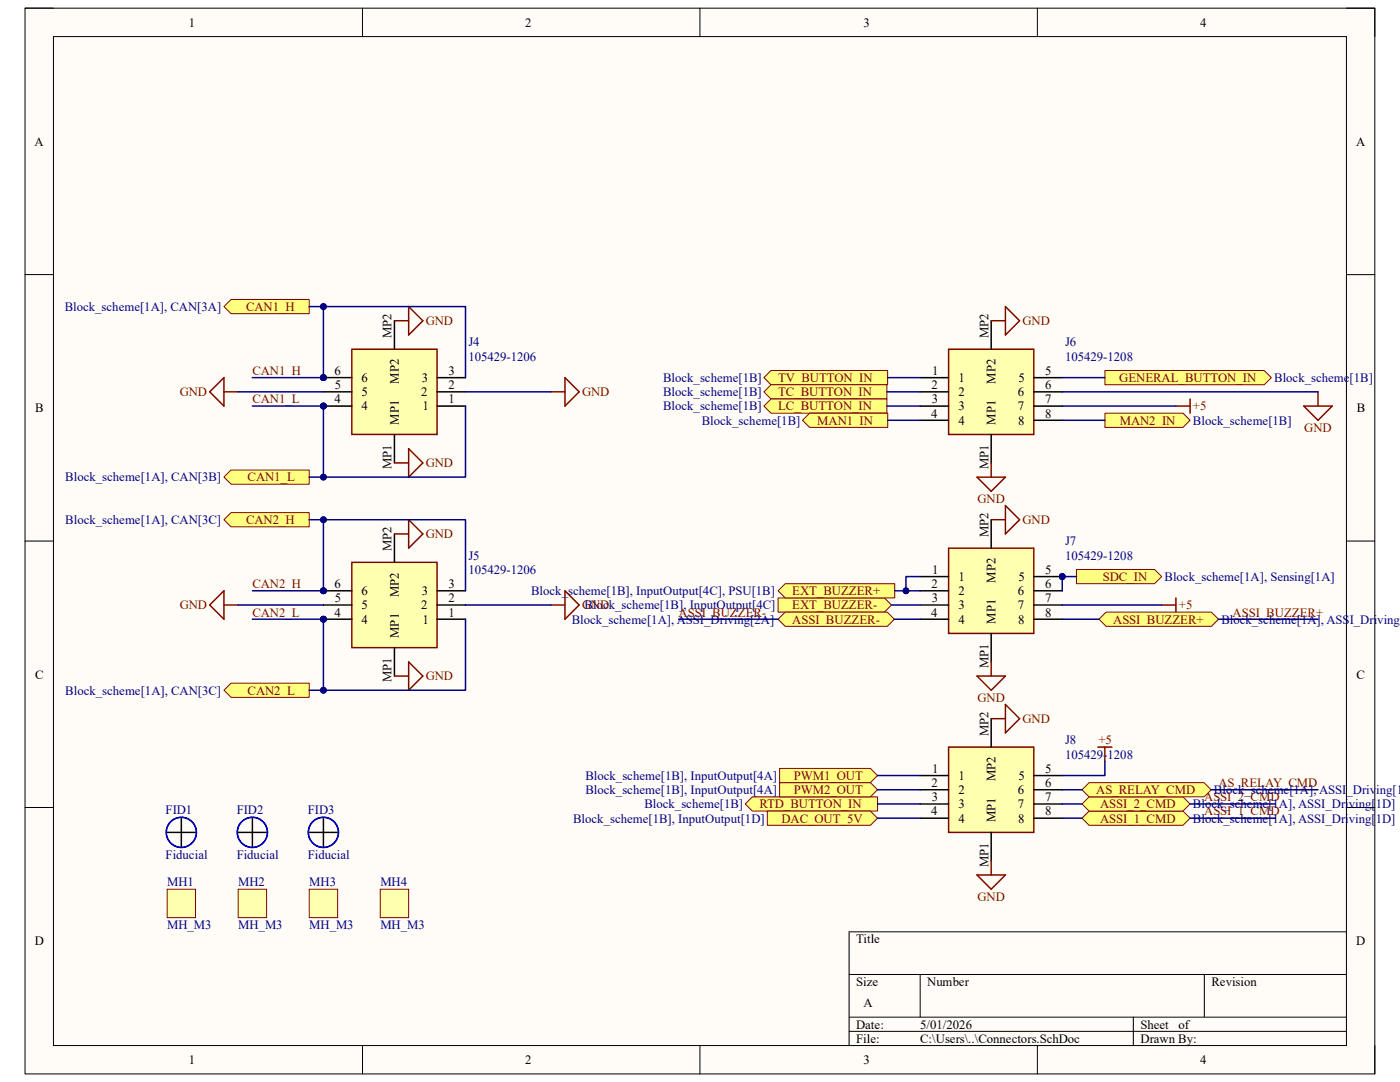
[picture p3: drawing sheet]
<svg xmlns="http://www.w3.org/2000/svg" width="279mm" height="216mm" viewBox="0 0 279 216" stroke-linecap="round" stroke-linejoin="round" font-family="sans-serif">
<path d="M5 1.6h269.4v212.7h-269.4z" fill-rule="evenodd" fill="#fffcf8"/>
<path d="M5 1.6h269.4v212.7h-269.4z" fill="none" stroke="#000" stroke-width=".2"/>
<path d="M10.7 7.3h258v201.3h-258z" fill-rule="evenodd" fill="#fffcf8"/>
<g fill="none" stroke="#000" stroke-width=".2">
<path d="M5 1.6h5.7M10.7 7.3h258v201.3h-258zM72.3 1.6v5.7M139.7 1.6v5.7M207 1.6v5.7M268.7 1.6h5.7v5.7M5 54.8h5.7M268.7 54.8h5.7M5 108h5.7M268.7 108h5.7M5 161.1h5.7M268.7 161.1h5.7"/>
<path d="M169.5 194.4h99.2M183.6 194.4v8.6M240.3 194.4v8.6M268.7 185.9h-99.2v22.7M72.3 208.6v5.7M139.7 208.6v5.7M169.5 203h99.2M169.5 205.8h99.2M207 208.6v5.7M226.2 203v5.6M274.4 208.6v5.7"/>
</g>
<path d="M33.4 166.1h5.6M36.2 163.3v5.6M47.5 166.1h5.7M50.4 163.3v5.6M61.7 166.1h5.7M64.5 163.3v5.6" fill="none" stroke="#000" stroke-width=".3"/>
<g fill="none" stroke="#00f" stroke-width=".3">
<circle cx="36.2" cy="166.1" r="3"/>
<circle cx="50.4" cy="166.1" r="3"/>
<circle cx="64.5" cy="166.1" r="3"/>
</g>
<path d="M219.1 149.1h2.8M220.5 149.1v2.8" fill="none" stroke="#800000" stroke-width=".3"/>
<path d="M148.7 160.4l1.4-1.4h25v2.8h-25z" fill-rule="evenodd" fill="#ffff80"/>
<path d="M148.7 160.4l1.4-1.4h25v2.8h-25z" fill="none" stroke="#800000" stroke-width=".2"/>
<path d="M155.6 156.2h18.1l1.4 1.4-1.4 1.4h-18.1z" fill-rule="evenodd" fill="#ffff80"/>
<path d="M155.6 156.2h18.1l1.4 1.4-1.4 1.4h-18.1z" fill="none" stroke="#800000" stroke-width=".2"/>
<path d="M155.6 153.3h18.1l1.4 1.4-1.4 1.5h-18.1z" fill-rule="evenodd" fill="#ffff80"/>
<path d="M155.6 153.3h18.1l1.4 1.4-1.4 1.5h-18.1z" fill="none" stroke="#800000" stroke-width=".2"/>
<path d="M153.1 161.8h20.6l1.4 1.5-1.4 1.4h-20.6z" fill-rule="evenodd" fill="#ffff80"/>
<path d="M153.1 161.8h20.6l1.4 1.5-1.4 1.4h-20.6z" fill="none" stroke="#800000" stroke-width=".2"/>
<circle cx="212" cy="115.1" r=".57" fill="#000080"/>
<circle cx="212" cy="115.1" r=".57" fill="none" stroke="#000080" stroke-width=".2"/>
<path d="M189.3 109.4h17v17h-17z" fill-rule="evenodd" fill="#ffffb0"/>
<path d="M189.3 109.4h17v17h-17z" fill="none" stroke="#800000" stroke-width=".3"/>
<path d="M183.6 115.1h5.7M183.6 117.9h5.7M206.3 115.1h5.7M183.6 120.7h5.7M183.6 123.6h5.7" fill="none" stroke="#000" stroke-width=".3"/>
<circle cx="212" cy="115.1" r=".57" fill="#000080"/>
<circle cx="212" cy="115.1" r=".57" fill="none" stroke="#000080" stroke-width=".2"/>
<path d="M197.8 103.7v5.7M206.3 117.9h5.7M197.8 126.4v5.7M206.3 120.7h5.7M206.3 123.6h5.7" fill="none" stroke="#000" stroke-width=".3"/>
<path d="M214.8 113.6h15.6l1.4 1.5-1.4 1.4h-15.6z" fill-rule="evenodd" fill="#ffff80"/>
<path d="M214.8 113.6h15.6l1.4 1.5-1.4 1.4h-15.6z" fill="none" stroke="#800000" stroke-width=".2"/>
<path d="M234.7 119.3v2.8M231.8 120.7h2.9" fill="none" stroke="#800000" stroke-width=".3"/>
<path d="M155.3 119.3h21.2l1.4 1.4-1.4 1.4h-21.2z" fill-rule="evenodd" fill="#ffff80"/>
<path d="M155.3 119.3h21.2l1.4 1.4-1.4 1.4h-21.2z" fill="none" stroke="#800000" stroke-width=".2"/>
<path d="M189.3 69.7h17v17h-17z" fill-rule="evenodd" fill="#ffffb0"/>
<path d="M189.3 69.7h17v17h-17zM237.5 79.6v2.8M234.7 81h2.8" fill="none" stroke="#800000" stroke-width=".3"/>
<path d="M183.6 75.4h5.7M183.6 78.2h5.7M197.8 64v5.7M206.3 75.4h5.7M206.3 78.2h5.7M183.6 81h5.7M183.6 83.9h5.7M197.8 86.7v5.7M206.3 81h5.7M206.3 83.9h5.7" fill="none" stroke="#000" stroke-width=".3"/>
<path d="M153.9 73.9h23.2v2.9h-23.2l-1.4-1.4z" fill-rule="evenodd" fill="#ffff80"/>
<path d="M153.9 73.9h23.2v2.9h-23.2l-1.4-1.4z" fill="none" stroke="#800000" stroke-width=".2"/>
<path d="M153.9 76.8h23.1v2.8h-23.1l-1.4-1.4z" fill-rule="evenodd" fill="#ffff80"/>
<path d="M153.9 76.8h23.1v2.8h-23.1l-1.4-1.4z" fill="none" stroke="#800000" stroke-width=".2"/>
<path d="M153.9 79.6h23.1v2.8h-23.1l-1.4-1.4z" fill-rule="evenodd" fill="#ffff80"/>
<path d="M153.9 79.6h23.1v2.8h-23.1l-1.4-1.4z" fill="none" stroke="#800000" stroke-width=".2"/>
<circle cx="64.5" cy="81" r=".57" fill="#000080"/>
<circle cx="64.5" cy="81" r=".57" fill="none" stroke="#000080" stroke-width=".2"/>
<circle cx="64.5" cy="75.4" r=".57" fill="#000080"/>
<circle cx="64.5" cy="75.4" r=".57" fill="none" stroke="#000080" stroke-width=".2"/>
<path d="M70.2 69.7h17v17h-17z" fill-rule="evenodd" fill="#ffffb0"/>
<path d="M70.2 69.7h17v17h-17z" fill="none" stroke="#800000" stroke-width=".3"/>
<path d="M87.2 78.2h5.7M87.2 75.4h5.7M64.5 81h5.7M87.2 81h5.7" fill="none" stroke="#000" stroke-width=".3"/>
<circle cx="64.5" cy="81" r=".57" fill="#000080"/>
<circle cx="64.5" cy="81" r=".57" fill="none" stroke="#000080" stroke-width=".2"/>
<path d="M64.5 78.2h5.7M64.5 75.4h5.7" fill="none" stroke="#000" stroke-width=".3"/>
<circle cx="64.5" cy="75.4" r=".57" fill="#000080"/>
<circle cx="64.5" cy="75.4" r=".57" fill="none" stroke="#000080" stroke-width=".2"/>
<path d="M78.7 64v5.7M78.7 86.7v5.7" fill="none" stroke="#000" stroke-width=".3"/>
<path d="M44.7 61.2l1.4-1.4h15.6v2.8h-15.6z" fill-rule="evenodd" fill="#ffff80"/>
<path d="M44.7 61.2l1.4-1.4h15.6v2.8h-15.6z" fill="none" stroke="#800000" stroke-width=".2"/>
<path d="M46.1 93.8h15.6v2.8h-15.6l-1.4-1.4z" fill-rule="evenodd" fill="#ffff80"/>
<path d="M46.1 93.8h15.6v2.8h-15.6l-1.4-1.4z" fill="none" stroke="#800000" stroke-width=".2"/>
<path d="M41.9 78.2l2.8-2.8v5.6zM44.7 78.2h2.8M109.9 78.2h2.8M112.7 75.4l2.9 2.8-2.9 2.8z" fill="none" stroke="#800000" stroke-width=".3"/>
<circle cx="64.5" cy="123.6" r=".57" fill="#000080"/>
<circle cx="64.5" cy="123.6" r=".57" fill="none" stroke="#000080" stroke-width=".2"/>
<circle cx="64.5" cy="117.9" r=".57" fill="#000080"/>
<circle cx="64.5" cy="117.9" r=".57" fill="none" stroke="#000080" stroke-width=".2"/>
<path d="M70.2 112.2h17v17h-17z" fill-rule="evenodd" fill="#ffffb0"/>
<path d="M70.2 112.2h17v17h-17z" fill="none" stroke="#800000" stroke-width=".3"/>
<path d="M87.2 117.9h5.7M64.5 123.6h5.7M87.2 123.6h5.7M87.2 120.7h5.7" fill="none" stroke="#000" stroke-width=".3"/>
<circle cx="64.5" cy="123.6" r=".57" fill="#000080"/>
<circle cx="64.5" cy="123.6" r=".57" fill="none" stroke="#000080" stroke-width=".2"/>
<path d="M64.5 117.9h5.7M64.5 120.7h5.7" fill="none" stroke="#000" stroke-width=".3"/>
<circle cx="64.5" cy="117.9" r=".57" fill="#000080"/>
<circle cx="64.5" cy="117.9" r=".57" fill="none" stroke="#000080" stroke-width=".2"/>
<path d="M78.7 106.5v5.7M78.7 129.2v5.7" fill="none" stroke="#000" stroke-width=".3"/>
<path d="M44.7 103.7l1.4-1.4h15.6v2.8h-15.6z" fill-rule="evenodd" fill="#ffff80"/>
<path d="M44.7 103.7l1.4-1.4h15.6v2.8h-15.6z" fill="none" stroke="#800000" stroke-width=".2"/>
<path d="M44.7 137.7l1.4-1.4h15.6v2.8h-15.6z" fill-rule="evenodd" fill="#ffff80"/>
<path d="M44.7 137.7l1.4-1.4h15.6v2.8h-15.6z" fill="none" stroke="#800000" stroke-width=".2"/>
<path d="M44.7 117.9v5.7l-2.8-2.9zM112.7 117.9l2.9 2.8-2.9 2.9zM44.7 120.7h2.8M109.9 120.7h2.8" fill="none" stroke="#800000" stroke-width=".3"/>
<path d="M33.4 177.4h5.6v5.7h-5.6z" fill-rule="evenodd" fill="#ffffb0"/>
<path d="M33.4 177.4h5.6v5.7h-5.6z" fill="none" stroke="#800000" stroke-width=".2"/>
<path d="M47.5 177.4h5.7v5.7h-5.7z" fill-rule="evenodd" fill="#ffffb0"/>
<path d="M47.5 177.4h5.7v5.7h-5.7z" fill="none" stroke="#800000" stroke-width=".2"/>
<path d="M61.7 177.4h5.7v5.7h-5.7z" fill-rule="evenodd" fill="#ffffb0"/>
<path d="M61.7 177.4h5.7v5.7h-5.7z" fill="none" stroke="#800000" stroke-width=".2"/>
<path d="M75.9 177.4h5.7v5.7h-5.7z" fill-rule="evenodd" fill="#ffffb0"/>
<path d="M75.9 177.4h5.7v5.7h-5.7z" fill="none" stroke="#800000" stroke-width=".2"/>
<path d="M220.5 73.9h31.8l1.4 1.5-1.4 1.4h-31.8z" fill-rule="evenodd" fill="#ffff80"/>
<path d="M220.5 73.9h31.8l1.4 1.5-1.4 1.4h-31.8z" fill="none" stroke="#800000" stroke-width=".2"/>
<path d="M160.2 83.9l1.4-1.5h15.6v2.9h-15.6z" fill-rule="evenodd" fill="#ffff80"/>
<path d="M160.2 83.9l1.4-1.5h15.6v2.9h-15.6z" fill="none" stroke="#800000" stroke-width=".2"/>
<path d="M263 78.2v2.8M260.2 81h5.7l-2.9 2.9z" fill="none" stroke="#800000" stroke-width=".3"/>
<path d="M220.5 82.4h15.6l1.4 1.5-1.4 1.4h-15.6z" fill-rule="evenodd" fill="#ffff80"/>
<path d="M220.5 82.4h15.6l1.4 1.5-1.4 1.4h-15.6z" fill="none" stroke="#800000" stroke-width=".2"/>
<path d="M189.3 149.1h17v17h-17z" fill-rule="evenodd" fill="#ffffb0"/>
<g fill="none" stroke="#800000" stroke-width=".3">
<path d="M78.7 64h2.9M81.6 61.2l2.8 2.8-2.8 2.8zM197.8 64h2.8M200.6 61.2l2.9 2.8-2.9 2.8zM78.7 92.4h2.9M81.6 89.5l2.8 2.9-2.8 2.8zM195 95.2h5.6l-2.8 2.8zM197.8 92.4v2.8M78.7 106.5h2.9M81.6 103.7l2.8 2.8-2.8 2.9zM197.8 103.7h2.8M200.6 100.9l2.9 2.8-2.9 2.8z"/>
<path d="M78.7 134.9h2.9M81.6 132.1l2.8 2.8-2.8 2.8zM195 134.9h5.6l-2.8 2.8zM197.8 132.1v2.8M189.3 149.1h17v17h-17zM197.8 143.4h2.8M200.6 140.6l2.9 2.8-2.9 2.8zM195 174.6h5.6l-2.8 2.8zM197.8 171.8v2.8"/>
</g>
<path d="M183.6 154.7h5.7M183.6 157.6h5.7M197.8 143.4v5.7M206.3 154.7h5.7M206.3 157.6h5.7M183.6 160.4h5.7M183.6 163.3h5.7M197.8 166.1v5.7M206.3 160.4h5.7M206.3 163.3h5.7" fill="none" stroke="#000" stroke-width=".3"/>
<path d="M155.3 123.6l1.4-1.5h20.4l1.4 1.5-1.4 1.4h-20.4z" fill-rule="evenodd" fill="#ffff80"/>
<path d="M155.3 123.6l1.4-1.5h20.4l1.4 1.5-1.4 1.4h-20.4z" fill="none" stroke="#800000" stroke-width=".2"/>
<path d="M219.3 123.6l1.4-1.5h21.1l1.4 1.5-1.4 1.4h-21.1z" fill-rule="evenodd" fill="#ffff80"/>
<path d="M219.3 123.6l1.4-1.5h21.1l1.4 1.5-1.4 1.4h-21.1z" fill="none" stroke="#800000" stroke-width=".2"/>
<path d="M215.9 163.3l1.4-1.5h18.8l1.4 1.5-1.4 1.4h-18.8z" fill-rule="evenodd" fill="#ffff80"/>
<path d="M215.9 163.3l1.4-1.5h18.8l1.4 1.5-1.4 1.4h-18.8z" fill="none" stroke="#800000" stroke-width=".2"/>
<path d="M215.9 160.4l1.4-1.4h18.8l1.4 1.4-1.4 1.4h-18.8z" fill-rule="evenodd" fill="#ffff80"/>
<path d="M215.9 160.4l1.4-1.4h18.8l1.4 1.4-1.4 1.4h-18.8z" fill="none" stroke="#800000" stroke-width=".2"/>
<path d="M155.3 117.9l1.4-1.4h21.9v2.8h-21.9z" fill-rule="evenodd" fill="#ffff80"/>
<path d="M155.3 117.9l1.4-1.4h21.9v2.8h-21.9z" fill="none" stroke="#800000" stroke-width=".2"/>
<path d="M215.9 157.6l1.4-1.4h23l1.4 1.4-1.4 1.4h-23z" fill-rule="evenodd" fill="#ffff80"/>
<path d="M215.9 157.6l1.4-1.4h23l1.4 1.4-1.4 1.4h-23z" fill="none" stroke="#800000" stroke-width=".2"/>
<path d="M183.6 115.1h-2.8v2.8M212 120.7h19.8M175.1 154.7h8.5M175.1 157.6h8.5M220.5 151.9v2.8h-8.5M175.1 160.4h8.5M175.1 163.3h8.5" fill="none" stroke="#000080" stroke-width=".3"/>
<circle cx="180.8" cy="117.9" r=".57" fill="#000080"/>
<circle cx="180.8" cy="117.9" r=".57" fill="none" stroke="#000080" stroke-width=".2"/>
<path d="M178.6 117.9h5" fill="none" stroke="#000080" stroke-width=".3"/>
<circle cx="180.8" cy="117.9" r=".57" fill="#000080"/>
<circle cx="180.8" cy="117.9" r=".57" fill="none" stroke="#000080" stroke-width=".2"/>
<path d="M50.4 75.4h14.1M177 78.2h6.6M177.1 75.4h6.5M212 75.4h8.5M212 78.2h51M177 81h6.6M177.2 83.9h6.4M212 81h22.7M212 83.9h8.5M177.9 120.7h5.7" fill="none" stroke="#000080" stroke-width=".3"/>
<circle cx="64.5" cy="75.4" r=".57" fill="#000080"/>
<circle cx="64.5" cy="75.4" r=".57" fill="none" stroke="#000080" stroke-width=".2"/>
<path d="M64.5 75.4v-14.2h28.4v14.2" fill="none" stroke="#000080" stroke-width=".3"/>
<circle cx="64.5" cy="75.4" r=".57" fill="#000080"/>
<circle cx="64.5" cy="75.4" r=".57" fill="none" stroke="#000080" stroke-width=".2"/>
<circle cx="64.5" cy="61.2" r=".57" fill="#000080"/>
<circle cx="64.5" cy="61.2" r=".57" fill="none" stroke="#000080" stroke-width=".2"/>
<path d="M61.7 61.2h2.8" fill="none" stroke="#000080" stroke-width=".3"/>
<circle cx="64.5" cy="61.2" r=".57" fill="#000080"/>
<circle cx="64.5" cy="61.2" r=".57" fill="none" stroke="#000080" stroke-width=".2"/>
<path d="M50.4 81h14.1" fill="none" stroke="#000080" stroke-width=".3"/>
<circle cx="64.5" cy="81" r=".57" fill="#000080"/>
<circle cx="64.5" cy="81" r=".57" fill="none" stroke="#000080" stroke-width=".2"/>
<path d="M47.5 78.2h17M92.9 78.2h17M50.4 117.9h14.1" fill="none" stroke="#000080" stroke-width=".3"/>
<circle cx="64.5" cy="117.9" r=".57" fill="#000080"/>
<circle cx="64.5" cy="117.9" r=".57" fill="none" stroke="#000080" stroke-width=".2"/>
<path d="M64.5 117.9v-14.2h28.4v14.2" fill="none" stroke="#000080" stroke-width=".3"/>
<circle cx="64.5" cy="117.9" r=".57" fill="#000080"/>
<circle cx="64.5" cy="117.9" r=".57" fill="none" stroke="#000080" stroke-width=".2"/>
<circle cx="64.5" cy="103.7" r=".57" fill="#000080"/>
<circle cx="64.5" cy="103.7" r=".57" fill="none" stroke="#000080" stroke-width=".2"/>
<path d="M61.7 103.7h2.8" fill="none" stroke="#000080" stroke-width=".3"/>
<circle cx="64.5" cy="103.7" r=".57" fill="#000080"/>
<circle cx="64.5" cy="103.7" r=".57" fill="none" stroke="#000080" stroke-width=".2"/>
<path d="M50.4 123.6h14.1" fill="none" stroke="#000080" stroke-width=".3"/>
<circle cx="64.5" cy="123.6" r=".57" fill="#000080"/>
<circle cx="64.5" cy="123.6" r=".57" fill="none" stroke="#000080" stroke-width=".2"/>
<path d="M47.5 120.7h17M64.5 123.6v14.1h-2.8M92.9 120.7h17" fill="none" stroke="#000080" stroke-width=".3"/>
<circle cx="64.5" cy="137.7" r=".57" fill="#000080"/>
<circle cx="64.5" cy="137.7" r=".57" fill="none" stroke="#000080" stroke-width=".2"/>
<circle cx="64.5" cy="123.6" r=".57" fill="#000080"/>
<circle cx="64.5" cy="123.6" r=".57" fill="none" stroke="#000080" stroke-width=".2"/>
<path d="M92.9 123.6v14.1h-28.4" fill="none" stroke="#000080" stroke-width=".3"/>
<circle cx="64.5" cy="137.7" r=".57" fill="#000080"/>
<circle cx="64.5" cy="137.7" r=".57" fill="none" stroke="#000080" stroke-width=".2"/>
<path d="M64.5 81v14.2h-2.8" fill="none" stroke="#000080" stroke-width=".3"/>
<circle cx="64.5" cy="95.2" r=".57" fill="#000080"/>
<circle cx="64.5" cy="95.2" r=".57" fill="none" stroke="#000080" stroke-width=".2"/>
<circle cx="64.5" cy="81" r=".57" fill="#000080"/>
<circle cx="64.5" cy="81" r=".57" fill="none" stroke="#000080" stroke-width=".2"/>
<path d="M92.9 81v14.2h-28.4" fill="none" stroke="#000080" stroke-width=".3"/>
<circle cx="64.5" cy="95.2" r=".57" fill="#000080"/>
<circle cx="64.5" cy="95.2" r=".57" fill="none" stroke="#000080" stroke-width=".2"/>
<path d="M214.8 115.1h-2.8v2.8" fill="none" stroke="#000080" stroke-width=".3"/>
<circle cx="212" cy="115.1" r=".57" fill="#000080"/>
<circle cx="212" cy="115.1" r=".57" fill="none" stroke="#000080" stroke-width=".2"/>
<path d="M135.4 123.6h19.9M178.5 123.6h5.1M212 123.6h7.3M243.2 123.6h19.8M212 157.6h3.9M241.7 157.6h21.3M212 163.3h3.9M212 160.4h3.9M237.5 163.3h17M237.5 160.4h17" fill="none" stroke="#000080" stroke-width=".3"/>
<g font-size="2.5">
<text x="37.7" y="5.3">1</text>
<text x="104.8" y="5.3">2</text>
<text x="172.3" y="5.3">3</text>
<text x="239.5" y="5.3">4</text>
<text x="6.9" y="29.1">A</text>
<text x="270.6" y="29.1">A</text>
<text x="78.1" y="67.4" transform="rotate(-90 78.1 67.4)">MP2</text>
<text x="197.3" y="67.4" transform="rotate(-90 197.3 67.4)">MP2</text>
<text x="66.8" y="74.8">6</text>
<text x="66.8" y="77.6">5</text>
<text x="72.2" y="76.2">6</text>
<text x="79.6" y="76.5" transform="rotate(-90 79.6 76.5)">MP2</text>
<text x="84.2" y="76.2">3</text>
<text x="89.5" y="77.6">2</text>
<text x="89.5" y="74.8">3</text>
<text x="185.9" y="77.6">2</text>
<text x="186.1" y="74.8">1</text>
<text x="191.3" y="76.2">1</text>
<text x="198.7" y="76.5" transform="rotate(-90 198.7 76.5)">MP2</text>
<text x="203.2" y="76.2">5</text>
<text x="208.6" y="74.8">5</text>
<text x="208.6" y="77.6">6</text>
<text x="7" y="82.3">B</text>
<text x="66.8" y="80.5">4</text>
<text x="72.2" y="81.9">4</text>
<text x="72.2" y="79">5</text>
<text x="84.1" y="79">2</text>
<text x="84.3" y="81.9">1</text>
<text x="89.5" y="80.5">1</text>
<text x="185.8" y="83.3">4</text>
<text x="186" y="80.5">3</text>
<text x="191.3" y="79">2</text>
<text x="191.3" y="81.9">3</text>
<text x="203.2" y="79">6</text>
<text x="203.2" y="81.9">7</text>
<text x="208.6" y="80.5">7</text>
<text x="208.6" y="83.3">8</text>
<text x="270.8" y="82.3">B</text>
<text x="79.6" y="84.7" transform="rotate(-90 79.6 84.7)">MP1</text>
<text x="191.3" y="84.7">4</text>
<text x="198.7" y="84.7" transform="rotate(-90 198.7 84.7)">MP1</text>
<text x="203.2" y="84.7">8</text>
<text x="78.1" y="93.6" transform="rotate(-90 78.1 93.6)">MP1</text>
<text x="197.3" y="93.6" transform="rotate(-90 197.3 93.6)">MP1</text>
<text x="197.3" y="107.1" transform="rotate(-90 197.3 107.1)">MP2</text>
<text x="78.1" y="109.9" transform="rotate(-90 78.1 109.9)">MP2</text>
<text x="66.8" y="117.3">6</text>
<text x="72.2" y="118.7">6</text>
<text x="79.6" y="119.1" transform="rotate(-90 79.6 119.1)">MP2</text>
<text x="84.2" y="118.7">3</text>
<text x="89.5" y="117.3">3</text>
<text x="185.9" y="117.3">2</text>
<text x="186.1" y="114.5">1</text>
<text x="191.3" y="115.9">1</text>
<text x="191.3" y="118.7">2</text>
<text x="198.7" y="116.2" transform="rotate(-90 198.7 116.2)">MP2</text>
<text x="203.2" y="118.7">6</text>
<text x="203.2" y="115.9">5</text>
<text x="208.6" y="114.5">5</text>
<text x="208.6" y="117.3">6</text>
<text x="66.8" y="123">4</text>
<text x="66.8" y="120.2">5</text>
<text x="72.2" y="124.4">4</text>
<text x="72.2" y="121.6">5</text>
<text x="84.1" y="121.6">2</text>
<text x="84.3" y="124.4">1</text>
<text x="89.5" y="123">1</text>
<text x="89.5" y="120.2">2</text>
<text x="185.8" y="123">4</text>
<text x="186" y="120.2">3</text>
<text x="191.3" y="121.6">3</text>
<text x="191.3" y="124.4">4</text>
<text x="198.7" y="124.4" transform="rotate(-90 198.7 124.4)">MP1</text>
<text x="203.2" y="121.6">7</text>
<text x="203.2" y="124.4">8</text>
<text x="208.6" y="120.2">7</text>
<text x="208.6" y="123">8</text>
<text x="79.6" y="127.3" transform="rotate(-90 79.6 127.3)">MP1</text>
<text x="7" y="135.4">C</text>
<text x="78.1" y="136.1" transform="rotate(-90 78.1 136.1)">MP1</text>
<text x="197.3" y="133.3" transform="rotate(-90 197.3 133.3)">MP1</text>
<text x="270.7" y="135.4">C</text>
<text x="197.3" y="146.8" transform="rotate(-90 197.3 146.8)">MP2</text>
<text x="186.1" y="154.2">1</text>
<text x="191.3" y="155.6">1</text>
<text x="198.7" y="155.9" transform="rotate(-90 198.7 155.9)">MP2</text>
<text x="203.2" y="155.6">5</text>
<text x="208.6" y="154.2">5</text>
<text x="185.9" y="157">2</text>
<text x="186" y="159.9">3</text>
<text x="191.3" y="158.5">2</text>
<text x="191.3" y="161.3">3</text>
<text x="203.2" y="158.5">6</text>
<text x="203.2" y="161.3">7</text>
<text x="208.6" y="157">6</text>
<text x="208.6" y="159.9">7</text>
<text x="185.8" y="162.7">4</text>
<text x="191.3" y="164.1">4</text>
<text x="198.7" y="164.1" transform="rotate(-90 198.7 164.1)">MP1</text>
<text x="203.2" y="164.1">8</text>
<text x="208.6" y="162.7">8</text>
<text x="197.3" y="173" transform="rotate(-90 197.3 173)">MP1</text>
<text x="6.9" y="188.6">D</text>
<text x="170.9" y="188.2">Title</text>
<text x="270.7" y="188.6">D</text>
<text x="170.9" y="196.7">Size</text>
<text x="185" y="196.7">Number</text>
<text x="241.8" y="196.7">Revision</text>
<text x="172.3" y="201">A</text>
<text x="170.9" y="205.2">Date:</text>
<text x="170.9" y="208.1">File:</text>
<text x="183.6" y="205.2">5/01/2026</text>
<text x="183.7" y="208.1">C:\Users\..\Connectors.SchDoc</text>
<text x="227.6" y="205.2">Sheet</text>
<text x="227.6" y="208.1">Drawn By:</text>
<text x="235.2" y="205.2">of</text>
<text x="37.7" y="212.3">1</text>
<text x="104.8" y="212.3">2</text>
<text x="172.3" y="212.3">3</text>
<text x="239.5" y="212.3">4</text>
</g>
<g font-size="2.5" fill="#000080">
<text x="12.9" y="62.1">Block_scheme[1A], CAN[3A]</text>
<text x="93.5" y="69.1">J4</text>
<text x="93.5" y="72">105429-1206</text>
<text x="212.6" y="69.1">J6</text>
<text x="212.6" y="72">105429-1208</text>
<text x="132.3" y="76.2">Block_scheme[1B]</text>
<text x="254.3" y="76.2">Block_scheme[1B]</text>
<text x="132.3" y="79">Block_scheme[1B]</text>
<text x="132.3" y="81.9">Block_scheme[1B]</text>
<text x="140" y="84.7">Block_scheme[1B]</text>
<text x="238.1" y="84.7">Block_scheme[1B]</text>
<text x="13" y="96.1">Block_scheme[1A], CAN[3B]</text>
<text x="13" y="104.6">Block_scheme[1A], CAN[3C]</text>
<text x="93.5" y="111.7">J5</text>
<text x="212.6" y="108.8">J7</text>
<text x="212.6" y="111.7">105429-1208</text>
<text x="93.5" y="114.5">105429-1206</text>
<text x="106" y="118.7">Block_scheme[1B], InputOutput[4C], PSU[1B]</text>
<text x="232.4" y="115.9">Block_scheme[1A], Sensing[1A]</text>
<text x="114.1" y="124.4">Block_scheme[1A], ASSI_Driving[2A]</text>
<text x="116.7" y="121.6">Block_scheme[1B], InputOutput[4C]</text>
<text x="243.8" y="124.4">Block_scheme[1A], ASSI_Driving[2</text>
<text x="13" y="138.6">Block_scheme[1A], CAN[3C]</text>
<text x="212.6" y="148.5">J8</text>
<text x="116.8" y="155.6">Block_scheme[1B], InputOutput[4A]</text>
<text x="212.6" y="151.4">105429-1208</text>
<text x="116.8" y="158.5">Block_scheme[1B], InputOutput[4A]</text>
<text x="128.6" y="161.3">Block_scheme[1B]</text>
<text x="238.1" y="161.3">Block_scheme[1A], ASSI_Driving[1D]</text>
<text x="242.3" y="158.5">Block_scheme[1A], ASSI_Driving[1D</text>
<text x="33.1" y="162.4">FID1</text>
<text x="47.2" y="162.4">FID2</text>
<text x="61.4" y="162.4">FID3</text>
<text x="114.4" y="164.1">Block_scheme[1B], InputOutput[1D]</text>
<text x="238.1" y="164.1">Block_scheme[1A], ASSI_Driving[1D]</text>
<text x="33.1" y="171.5">Fiducial</text>
<text x="47.2" y="171.5">Fiducial</text>
<text x="61.4" y="171.5">Fiducial</text>
<text x="33.4" y="176.9">MH1</text>
<text x="47.5" y="176.9">MH2</text>
<text x="61.7" y="176.9">MH3</text>
<text x="75.9" y="176.9">MH4</text>
<text x="33.4" y="185.4">MH_M3</text>
<text x="47.5" y="185.4">MH_M3</text>
<text x="61.7" y="185.4">MH_M3</text>
<text x="75.9" y="185.4">MH_M3</text>
</g>
<g font-size="2.5" fill="#800000">
<text x="49.1" y="62.1">CAN1_H</text>
<text x="85" y="64.9">GND</text>
<text x="204" y="64.9">GND</text>
<text x="50.4" y="74.8">CAN1_H</text>
<text x="155.3" y="76.2">TV_BUTTON_IN</text>
<text x="223.4" y="76.2">GENERAL_BUTTON_IN</text>
<text x="35.9" y="79">GND</text>
<text x="50.4" y="80.5">CAN1_L</text>
<text x="116.2" y="79">GND</text>
<text x="155.3" y="79">TC_BUTTON_IN</text>
<text x="155.3" y="81.9">LC_BUTTON_IN</text>
<text x="238.1" y="81.9">+5</text>
<text x="163.1" y="84.7">MAN1_IN</text>
<text x="223.5" y="84.7">MAN2_IN</text>
<text x="260.3" y="86.1">GND</text>
<text x="85" y="93.2">GND</text>
<text x="49.4" y="96.1">CAN1_L</text>
<text x="195.1" y="100.3">GND</text>
<text x="49.1" y="104.6">CAN2_H</text>
<text x="85" y="107.4">GND</text>
<text x="204" y="104.6">GND</text>
<text x="50.4" y="117.3">CAN2_H</text>
<text x="158.1" y="118.7">EXT_BUZZER+</text>
<text x="220.1" y="115.9">SDC_IN</text>
<text x="35.9" y="121.6">GND</text>
<text x="50.4" y="123">CAN2_L</text>
<text x="116.2" y="121.6">GND</text>
<text x="135.4" y="123">ASSI_BUZZER-</text>
<text x="158.1" y="121.6">EXT_BUZZER-</text>
<text x="158.1" y="124.4">ASSI_BUZZER-</text>
<text x="222.2" y="124.4">ASSI_BUZZER+</text>
<text x="235.2" y="121.6">+5</text>
<text x="246" y="123">ASSI_BUZZER+</text>
<text x="85" y="135.8">GND</text>
<text x="49.4" y="138.6">CAN2_L</text>
<text x="195.1" y="140">GND</text>
<text x="204" y="144.3">GND</text>
<text x="219.2" y="148.5">+5</text>
<text x="158.4" y="155.6">PWM1_OUT</text>
<text x="151.6" y="161.3">RTD_BUTTON_IN</text>
<text x="158.4" y="158.5">PWM2_OUT</text>
<text x="218.8" y="158.5">AS_RELAY_CMD</text>
<text x="219.5" y="161.3">ASSI_2_CMD</text>
<text x="240.3" y="159.9">ASSI_2_CMD</text>
<text x="243.2" y="157">AS_RELAY_CMD</text>
<text x="156" y="164.1">DAC_OUT_5V</text>
<text x="219.5" y="164.1">ASSI_1_CMD</text>
<text x="240.3" y="162.7">ASSI_1_CMD</text>
<text x="195.1" y="179.7">GND</text>
</g>
</svg>
